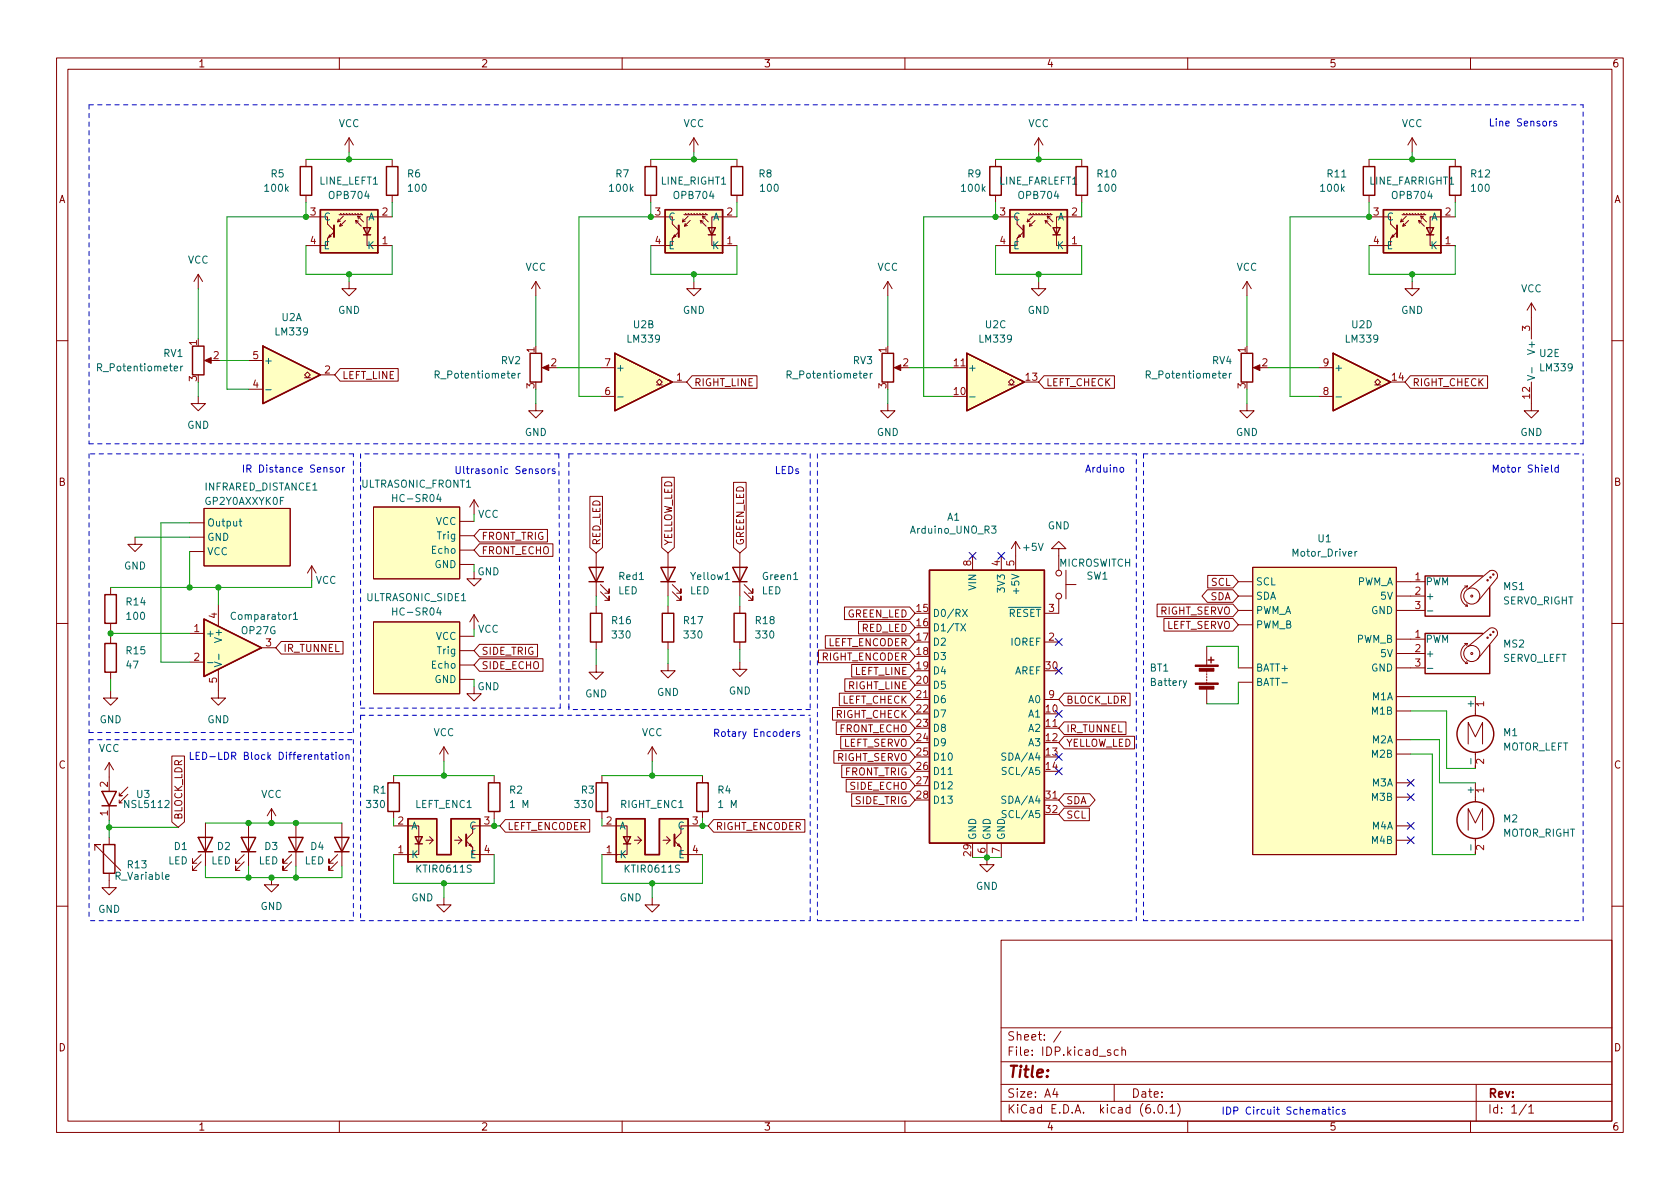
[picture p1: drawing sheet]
<svg xmlns="http://www.w3.org/2000/svg" width="297mm" height="210mm" viewBox="0 0 297 210" stroke-linecap="round" stroke-linejoin="round" font-family="sans-serif">
<g fill="none" stroke="#840000" stroke-width=".18">
<path d="M10 10.2h277v190.1h-277zM12 12.2h273v186.1h-273zM60 10.2v2M110 10.2v2M160 10.2v2M210 10.2v2M260 10.2v2M54.1 38.3h2.5M54.1 28.2v1.3M54.1 34.5v1.3M57.9 39.6l1.2 1.2M59.9 38h4.2"/>
<path d="M60.2 37.7l.3 .3M60.2 39.1l-.5 .1M60.6 39.9l-.5 .1M60.7 38.2l-1 1 .1-.5M60.7 37.7l.3 .3M61.1 39l-1 1 .1-.5M61.2 37.7l.3 .3M61.7 37.7l.3 .3M61.7 24.4l.8 1.2M61.7 24.4v2.5M61.7 24.4l-.7 1.2M62.2 37.7l.3 .3"/>
<path d="M62.7 37.7l.3 .3M62.9 39l.1 .5M63.2 37.7l.3 .3M63.2 38.2l.2 .5M63.4 39.1l-.5-.1 1 1M63.8 38.3l-.6-.1 1.1 1M63.8 37.7l.2 .3M69.3 38.3h-4.4v5.1h4.4M69.3 28.2v1.3M69.3 34.5v1.3M115.1 38.3h2.5M115.1 28.2v1.3"/>
<path d="M115.1 34.5v1.3M118.9 39.6l1.1 1.2M120.9 38h4.2M121.2 37.7l.2 .3M121.2 39.1l-.6 .1M121.5 39.9l-.5 .1M121.7 38.2l-1.1 1 .2-.5M121.7 37.7l.2 .3M122 39l-1 1 .2-.5M122.2 37.7l.2 .3M122.7 24.4l.7 1.2M122.7 24.4v2.5"/>
<path d="M122.7 24.4l-.8 1.2M122.7 37.7l.2 .3M123.2 37.7l.2 .3M123.7 37.7l.3 .3M123.8 39l.2 .5M124.2 37.7l.3 .3M124.2 38.2l.1 .5M124.3 39.1l-.5-.1 1 1M124.7 38.3l-.5-.1 1 1M124.7 37.7l.3 .3M130.3 38.3h-4.4v5.1h4.4M130.3 28.2v1.3"/>
<path d="M130.3 34.5v1.3M176 38.3h2.6M176 28.2v1.3M176 34.5v1.3M179.8 39.6l1.2 1.2M181.9 38h4.2M182.1 37.7l.3 .3M182.1 39.1l-.5 .1M182.5 39.9l-.5 .1M182.6 38.2l-1 1 .1-.5M182.6 37.7l.3 .3M183 39l-1 1 .1-.5"/>
<path d="M183.1 37.7l.3 .3M183.6 37.7l.3 .3M183.6 24.4l.8 1.2M183.6 24.4v2.5M183.6 24.4l-.7 1.2M184.1 37.7l.3 .3M184.7 37.7l.2 .3M184.8 39l.1 .5M185.2 37.7l.2 .3M185.2 38.2l.1 .5M185.3 39.1l-.5-.1 1 1M185.7 38.3l-.5-.1 1 1"/>
<path d="M185.7 37.7l.2 .3M191.3 38.3h-4.5v5.1h4.5M191.3 28.2v1.3M191.3 34.5v1.3M242.1 38.3h2.5M242.1 28.2v1.3M242.1 34.5v1.3M245.9 39.6l1.1 1.2M247.9 38h4.2M248.2 37.7l.2 .3M248.2 39.1l-.6 .1M248.5 39.9l-.5 .1"/>
<path d="M248.7 38.2l-1.1 1 .2-.5M248.7 37.7l.2 .3M249 39l-1 1 .2-.5M249.2 37.7l.2 .3M249.7 24.4l.7 1.2M249.7 24.4v2.5M249.7 24.4l-.8 1.2M249.7 37.7l.2 .3M250.2 37.7l.2 .3M250.7 37.7l.3 .3M250.8 39l.2 .5M251.2 37.7l.3 .3"/>
<path d="M251.2 38.2l.1 .5M251.3 39.1l-.5-.1 1 1M251.7 38.3l-.5-.1 1 1M251.7 37.7l.3 .3M257.3 38.3h-4.4v5.1h4.4M257.3 28.2v1.3M257.3 34.5v1.3M35.1 48.5l-.8 1.3M35.1 48.5v2.5M35.1 48.5l.7 1.3M58.3 41.5l.2 .3-.5 .2zM59.1 41l-1.2 1.2v1.2h-3.8"/>
<path d="M61.7 49.8v1.2h-1.2l1.2 1.3 1.3-1.3h-1.3M94.7 49.8l-.7 1.2M94.7 49.8v2.5M94.7 49.8l.8 1.2M119.3 41.5l.2 .3-.5 .2zM120 41l-1.1 1.2v1.2h-3.8M122.7 49.8v1.2h-1.3l1.3 1.3 1.3-1.3h-1.3M157 49.8l-.8 1.2M157 49.8v2.5M157 49.8l.7 1.2M180.2 41.5l.3 .3-.5 .2zM181 41l-1.2 1.2v1.2h-3.8"/>
<path d="M183.6 49.8v1.2h-1.2l1.2 1.3 1.3-1.3h-1.3M220.5 49.8l-.8 1.2M220.5 49.8v2.5M220.5 49.8l.7 1.2M246.3 41.5l.2 .3-.5 .2zM247 41l-1.1 1.2v1.2h-3.8M249.7 49.8v1.2h-1.3l1.3 1.3 1.3-1.3h-1.3M270.8 53.6v6.3M270.8 53.6l-.8 1.3M270.8 53.6l.7 1.3M10 60.2h2M35.1 70.1v1.3h1.2l-1.2 1.2-1.3-1.2h1.3"/>
<path d="M36.6 63.7h1M43.9 63.7h2.6M43.9 68.8h2.6M53.8 66.8h.6l-.6-.5 .6-.5 .5 .5-.5 .5h.5M56.6 66.3h2.6M60.1 65.2h10.3v2.2h-10.3l-.9-1.1zM94.7 71.4v1.2h1.3l-1.3 1.3-1.2-1.3h1.2M96.3 65h1M106.2 65h2.5M106.2 70.1h2.5M116.1 68.1h.5l-.5-.5 .5-.5 .5 .5-.5 .5h.5M118.9 67.6h2.5"/>
<path d="M122.4 66.4h11.4v2.3h-11.4l-1-1.1zM157 71.4v1.2h1.2l-1.2 1.3-1.3-1.3h1.3M158.5 65h1M168.4 65h2.5M178.3 68.1h.5l-.5-.5 .5-.5 .5 .5-.5 .5h.5M184.6 66.4h12.4v2.3h-12.4l-1-1.1zM220.5 71.4v1.2h1.2l-1.2 1.3-1.3-1.3h1.3M222 65h1M233.2 65h2.5M233.2 70.1h2.5M243.1 68.1h.5l-.5-.5 .5-.5 .5 .5-.5 .5h.5M249.4 66.4h13.6v2.3h-13.6l-1-1.1z"/>
<path d="M270.8 67.6v5h1.2l-1.2 1.3-1.3-1.3h1.3M285 60.2h2M23.9 95v1.3h1.2l-1.2 1.2-1.3-1.2h1.3M33.5 95h2.6M33.5 92.5h2.6M33.5 97.5h2.6M36.1 89.9h15.2v10.2h-15.2zM66 89.7h15.3v12.7h-15.3zM81.3 97.3h2.5M81.3 99.8h2.5M81.3 94.7h2.5M81.3 92.2h2.5"/>
<path d="M83.8 88.4v2.5M83.8 88.4l-.7 1.3M83.8 88.4l.8 1.3M84.8 93.6h12v2.2h-12l-1-1.1zM84.8 96.2h13v2.2h-13l-1-1.1zM104.3 87.8h2.2v9l-1.1 1-1.1-1zM105.4 97.8v7.6M117 84.4h2.2v12.4l-1.1 1-1.1-1zM118.1 97.8v7.6M129.7 85.3h2.2v11.5l-1.1 1-1.1-1zM130.8 97.8v7.6M172 98.3v2.5"/>
<path d="M177 98.3v2.5M179.6 95.8l-.8 1.2M179.6 95.8v5M179.6 95.8l.7 1.2M187.2 97h1.3l-1.3-1.2-1.3 1.2h1.3v1.3M10 110.2h2M19.6 103.9v1.3M19.6 110.2v1.3M19.6 112.5v1.3M19.6 118.9v1.2M33.5 112h2.6M33.5 117.1h2.6"/>
<path d="M38.6 118.4v5h1.3l-1.3 1.3-1.3-1.3h1.3M38.6 106.9v3.8M46.2 114.5h2.6M49.7 113.4h11v2.3h-11l-.9-1.2zM55.1 100.1l-.7 1.2M55.1 100.1v2.5M55.1 100.1l.8 1.2M66 110h15.3v12.7h-15.3zM81.3 117.6h2.5M81.3 115.1h2.5M81.3 112.5h2.5M83.8 101.1v1.3h1.3l-1.3 1.2-1.3-1.2h1.3"/>
<path d="M83.8 108.7l-.7 1.3M83.8 108.7v2.5M83.8 108.7l.8 1.3M84.8 113.9h10.2v2.3h-10.2l-1-1.1zM84.8 116.5h11.2v2.2h-11.2l-1-1.1zM105.4 117.6v1.3h1.3l-1.3 1.2-1.3-1.2h1.3M105.4 107.2v1.3M105.4 113.5v1.3M106.2 104.6l1.5 1.6v-.8v.8h-.8M106.2 103.4l1.5 1.5v-.8v.8h-.8M118.1 117.3v1.3h1.3l-1.3 1.3-1.3-1.3h1.3M118.1 107.2v1.3"/>
<path d="M118.1 113.5v1.3M118.9 104.6l1.5 1.6v-.8v.8h-.8M118.9 103.4l1.5 1.5v-.8v.8h-.8M130.8 117.1v1.3h1.3l-1.3 1.2-1.3-1.2h1.3M130.8 107.2v1.3M130.8 113.5v1.3M131.6 104.6l1.5 1.6v-.8v.8h-.8M131.6 103.4l1.5 1.5v-.8v.8h-.8M144.7 115h16.1l1 1.1-1 1.1h-16.1zM145.9 112.4h14.9l1 1.1-1 1.1h-14.9zM149.3 107.3h11.5l1 1.2-1 1.1h-11.5zM150.6 117.5h10.2l1 1.1-1 1.1h-10.2z"/>
<path d="M151.8 109.9h9l1 1.1-1 1.1h-9zM184.7 113.5h2.5M187.2 105.9v2.6h-2.5M188.5 103.4h1.7M188.5 100.8v5.1M204.6 106.8h13.4l.9 1.1-.9 1.2h-13.4zM205.8 109.4h12.2l.9 1.1-.9 1.1h-12.2zM213.4 114.3v3.3M213.4 118.6v.3M213.4 119.1v.3M213.4 119.6v.3M213.5 104.3h4.5l.9 1.1-.9 1.1h-4.5l-1-1.1z"/>
<path d="M213.5 101.8h4.5l.9 1.1-.9 1.1h-4.5zM218.9 102.9h2.6M218.9 105.4h2.6M218.9 107.9h2.6M218.9 118.1h2.6M218.9 110.5h2.6M221.5 100.3h25.4v50.8h-25.4zM246.9 102.9h5.1M246.9 105.4h5.1M246.9 107.9h5.1M246.9 113h5.1M246.9 115.6h5.1"/>
<path d="M246.9 118.1h5.1M259 103.6h.5M259 113.8h.5M259.1 107.2h.4M259.1 117.3h.4M259.3 106.8l.2 .4M259.3 117l.2 .3M259.5 103.6a1.93 1.93 0 0 0-1.2 1.8 1.93 1.93 0 0 0 1.2 1.8M259.5 113.8a1.93 1.93 0 0 0-1.2 1.8 1.93 1.93 0 0 0 1.2 1.7M259.5 103.6l-.2 .4M259.5 113.8l-.2 .4M259.6 104.1l3.8-3.1a.94 .94 0 0 1 1.1 .1 .94 .94 0 0 1 .2 1.1l-3.5 4.2"/>
<path d="M259.6 114.3l3.8-3.2a.94 .94 0 0 1 1.1 .2 .94 .94 0 0 1 .2 1.1l-3.5 4.2M285 110.2h2M19.3 134.9l.8 1.2M19.3 134.9v5M19.3 134.9l-.8 1.2M19.6 122.2v1.2h1.2l-1.2 1.3-1.3-1.3h1.3M22.6 139.2l-1.5 1.5h.5h-.5v-.5M30.4 133.7h2.2v11.6l-1.1 1-1.1-1zM69.6 137.2v1.2M78.5 132.1l-.8 1.2M78.5 132.1v2.5M78.5 132.1l.7 1.2"/>
<path d="M81.3 120.1h2.5M83.8 121.4v1.3h1.3l-1.3 1.2-1.3-1.2h1.3M87.4 137.2v1.2M106.4 137.2v1.2M115.3 132.1l-.7 1.2M115.3 132.1v2.5M115.3 132.1l.8 1.2M124.2 137.2v1.2M147.2 125.1h13.6l1 1.1-1 1.1h-13.6zM147.4 132.7h13.4l1 1.2-1 1.1h-13.4zM147.9 127.7h12.9l1 1.1-1 1.1h-12.9zM148.4 122.6h12.4l1 1.1-1 1.1h-12.4z"/>
<path d="M148.6 130.2h12.2l1 1.1-1 1.1h-12.2zM148.8 135.3h12l1 1.1-1 1.1h-12zM149.4 120h11.4l1 1.2-1 1.1h-11.4zM149.6 137.8h11.2l1 1.1-1 1.1h-11.2zM161.8 123.7h2.5M184.7 128.8h2.5M184.7 123.7h2.5M188.2 127.7h10.9v2.2h-10.9l-1-1.1zM188.2 122.6h11.6v2.2h-11.6l-1-1.1zM188.2 130.2h12.4v2.2h-12.4l-1-1.1zM213.4 120.1v.3M213.4 120.6v.3"/>
<path d="M213.4 121.9v2.6M218.9 120.6h2.6M246.9 123.2h2.5M246.9 125.7h2.5M246.9 130.8h2.5M246.9 133.3h2.5M246.9 138.4h2.5M259.6 131.6v-3.8l1.3 2.5 1.2-2.5v3.8M260.9 123.2v3.3M260.9 133v2.9M260.9 138.4v3.4M16.8 150.4v-1.1h1h-1l4.5 4.6"/>
<path d="M19.3 154.4v2.6h-1.3l1.3 1.2 1.3-1.2h-1.3M19.3 142.5v2.5M19.3 148.1v1.2M21.1 141.5v.5M22.6 140.5l-1.5 1.5h.5M35.6 152.4l-1.6 1.5v-.7v.7h.8M35.6 151.1l-1.6 1.5v-.7v.7h.8M36.3 145.5v7.7M43.2 152.4l-1.5 1.5v-.7v.7h.7M43.2 151.1l-1.5 1.5v-.7v.7h.7M43.9 145.5v7.7M48 155.2v1.3h-1.3l1.3 1.2 1.3-1.2h-1.3"/>
<path d="M48 143l.8 1.3M48 143v2.5M48 143l-.8 1.3M51.6 152.4l-1.6 1.5v-.7v.7h.8M51.6 151.1l-1.6 1.5v-.7v.7h.8M52.3 145.5v7.7M59.7 152.4l-1.5 1.5v-.7v.7h.7M59.7 151.1l-1.5 1.5v-.7v.7h.7M60.5 145.5v7.7M69.6 146h4.4v5.1h-4.4M69.6 143.5v1.3M75.9 147.9l.7 .7h-1.3"/>
<path d="M76.6 148.6l-.7 .6M78.5 158.7v1.3h1.3l-1.3 1.3-1.3-1.3h1.3M81 147.9l.7 .7h-1.3M81.7 148.6l-.7 .6M82.4 148.7l1.2 1.2v1.2h3.8M83.2 149.2l.2 .5-.5-.2zM83.6 147.3l-1.2 1.2M84.8 146h2.6M87.4 143.5v1.3M89.3 144.9h15v2.3h-15l-.9-1.2zM106.4 146h4.5v5.1h-4.5M106.4 143.5v1.3"/>
<path d="M112.8 147.9l.6 .7h-1.3M113.4 148.6l-.6 .6M115.3 158.7v1.3h1.3l-1.3 1.3-1.3-1.3h1.3M117.9 147.9l.6 .7h-1.3M118.5 148.6l-.6 .6M119.3 148.7l1.1 1.2v1.2h3.8M119.8 149.5l.2-.3 .3 .5zM120.4 147.3l-1.1 1.2M121.7 146h2.5M124.2 143.5v1.3M126.2 144.9h16.1v2.3h-16.1l-1-1.2zM150.6 140.4h10.2l1 1.1-1 1.1h-10.2z"/>
<path d="M174.5 149.1v3.8h1.3l-1.3 1.3-1.3-1.3h1.3M177 149.1v2.5M184.7 141.5h2.5M188.2 140.4h4.5l.9 1.1-.9 1.1h-4.5l-1-1.1zM188.2 142.9h4.4v2.2h-4.4l-1-1.1zM246.9 146h2.5M246.9 141h2.5M246.9 148.6h2.5M259.6 146.8v-3.8l1.3 2.5 1.2-2.5v3.8M260.9 148.3v2.8M10 160.2h2M177 166.3h108v32h-108z"/>
<path d="M285 160.2h2M60 198.3v2M110 198.3v2M160 198.3v2M177 194.8h108M177 191.8h108M177 187.8h108M177 181.8h108M186.5 192.5l-.4 1h1M186.9 193v1M187.6 182.4l-1.3 1.9M197 191.8v3"/>
<path d="M197.7 185.7l-.4-.1-.3 .3v.4l.1 .3h.6M198.4 185.8l.2-.2 .3 .1 .1 .9M198.4 185.1v1.5M204.1 196.7v.1M204.9 195.4l.2-.1a.81 .81 0 0 1 .6 .7 .81 .81 0 0 1-.3 .8h-.2a.81 .81 0 0 1-.6-.6 .81 .81 0 0 1 .3-.8zM206.2 196.7v.1M206.9 195.8l.4-.5v1.5M206.9 196.8h.8M208.2 195.1a1.72 1.72 0 0 1 0 2.3M210 198.3v2M260 198.3v2M261 191.8v6.5"/>
<path d="M269.9 195.3l-1.3 1.9M270.3 195.8l.4-.5v1.5M270.3 196.8h.9"/>
<circle cx="187.2" cy="101.3" r=".51"/>
<circle cx="187.2" cy="105.4" r=".51"/>
<circle cx="260.2" cy="105.4" r="1.42"/>
<circle cx="260.2" cy="115.6" r="1.42"/>
<circle cx="260.2" cy="115.6" r=".18"/>
<circle cx="260.2" cy="105.4" r=".18"/>
<circle cx="263" cy="112.8" r=".13"/>
<circle cx="263" cy="102.6" r=".13"/>
<circle cx="263.5" cy="112.3" r=".13"/>
<circle cx="263.5" cy="102.1" r=".13"/>
<circle cx="264" cy="101.6" r=".13"/>
<circle cx="264" cy="111.8" r=".13"/>
</g>
<g fill="none" stroke="#840000" stroke-width=".25">
<path d="M53.1 29.5h2v5h-2zM56.6 37.1h10.2v7.6h-10.2zM68.3 29.5h2.1v5h-2.1zM114 29.5h2.1v5h-2.1zM117.6 37.1h10.2v7.6h-10.2zM129.3 29.5h2v5h-2zM175 29.5h2v5h-2zM178.6 37.1h10.1v7.6h-10.1zM190.2 29.5h2.1v5h-2.1zM241 29.5h2.1v5h-2.1zM244.6 37.1h10.2v7.6h-10.2zM256.3 29.5h2v5h-2z"/>
<path d="M64.3 40.3h1.2l-.6 1.2zM64.3 41.5h1.2M125.2 40.3h1.3l-.6 1.2zM125.2 41.5h1.3M186.2 40.3h1.3l-.7 1.2zM186.2 41.5h1.3M252.2 40.3h1.3l-.6 1.2zM252.2 41.5h1.3M34 61.2h2.1v5.1h-2.1zM46.5 61.2l10.1 5.1-10.1 5.1zM93.7 62.5h2.1v5.1h-2.1zM108.7 62.5l10.2 5.1-10.2 5z"/>
<path d="M156 62.5h2v5.1h-2zM170.9 62.5l10.2 5.1-10.2 5zM219.5 62.5h2v5.1h-2zM235.7 62.5l10.2 5.1-10.2 5zM18.5 113.8h2.1v5.1h-2.1zM18.5 105.2h2.1v5h-2.1zM36.1 109.5l10.1 5-10.1 5.1zM104.1 100.3h2.6l-1.3 2.6zM104.1 102.9h2.6M104.4 108.5h2v5h-2zM116.8 100.3h2.6l-1.3 2.6zM116.8 102.9h2.6"/>
<path d="M117.1 108.5h2v5h-2zM129.5 100.3h2.6l-1.3 2.6zM129.5 102.9h2.6M129.8 108.5h2v5h-2zM164.3 100.8h20.4v48.3h-20.4zM213.6 116.7h1M214.1 116.2v1M262.1 101.8h-10.1v7.2h11.4v-5.1M262.1 112h-10.1v7.1h11.4v-5.1M18 139.9h2.6l-1.3 2.6zM68.6 138.4h2v5.1h-2zM86.4 138.4h2v5.1h-2z"/>
<path d="M105.4 138.4h2v5.1h-2zM123.2 138.4h2v5.1h-2zM18 142.5h2.6M18.3 149.3h2v5.1h-2zM35.1 148.1h2.5l-1.3 2.5zM35.1 150.6h2.5M42.7 148.1h2.5l-1.3 2.5zM42.7 150.6h2.5M51.1 148.1h2.5l-1.3 2.5zM51.1 150.6h2.5M59.2 148.1h2.5l-1.2 2.5zM59.2 150.6h2.5"/>
<path d="M72.1 144.8h5.1v6.3h2.6v-6.3h5v7.6h-12.7zM73.4 147.9h1.3l-.7 1.3zM73.4 149.2h1.3M109 144.8h5v6.3h2.6v-6.3h5.1v7.6h-12.7zM110.2 147.9h1.3l-.6 1.3zM110.2 149.2h1.3"/>
<circle cx="260.9" cy="129.8" r="3.3"/>
<circle cx="260.9" cy="145" r="3.3"/>
</g>
<g fill="#840000" stroke="#840000" stroke-width=".18">
<path d="M95.9 65l1.1-.5v1z"/>
<path d="M36.2 63.7l1.1-.5v1.1z"/>
<path d="M211.3 120.8h4.1v.2h-4.1z"/>
<path d="M211.3 117.6h4.1v.3h-4.1z"/>
<path d="M212 121.4h2.6v.5h-2.6z"/>
<path d="M212 118.2h2.6v.5h-2.6z"/>
<path d="M158.1 65l1.2-.5v1z"/>
<path d="M221.6 65l1.2-.5v1z"/>
</g>
<g fill="none" stroke="#006464" stroke-width=".18">
<path d="M31.9 64.7v.9M32.3 64.7l-.4 .3M47 68.9h1M91.6 66v.9M92 66l-.4 .3M109.2 70.2h1M153.9 66v.9M154.2 66l-.3 .3M171.4 70.2h1M217.4 66v.9M217.7 66l-.3 .3M236.2 70.2h1"/>
<path d="M270.1 66.4l1.2 .4-1.2 .4M270.9 65v1M42.3 92.2h.5M42.5 91.8v1l.3 .2M77.5 87.4l-.3 .9h.8M175.3 93h.8l-.4 .5 .3 .1v.6l-.1 .1-.6-.1M239.6 97.5v.9M239.9 97.5l-.3 .3M36.7 117.2h1M37.9 117.1l1.3 .4-1.3 .4M38.7 115.7v.9M51.9 108.6l.3-.3v1.2"/>
<path d="M51.9 109.5h.7M77.5 107.4l-.3 .9h.8M128.2 102.5h.8M169.9 110.3l.8 1.3M170.2 107.8l.8 1.2M170.7 110.3l-.8 1.3M171 107.8l-.8 1.2M252.4 108h.9M252.4 118.2h.9M167.6 137h.8M177.8 133.2h-.4l-.2 .1v.3l.5 .3 .1 .3-.2 .2h-.5M177.9 135.8l-.5-.1-.2 .1v.4l.6 .2 .1 .3-.2 .3-.5-.1"/>
<path d="M209.8 120.4l-.4 1.1-.2 .1M177.8 140.8h-.4l-.2 .1v.4l.5 .2 .1 .3-.2 .2h-.5M177.9 143.4l-.5-.1-.2 .1v.4l.6 .2 .1 .3-.2 .3-.5-.1"/>
</g>
<g fill="#ffffc2" stroke="#ffffc2" stroke-width=".18">
<path d="M108.7 62.5l10.2 5.1-10.2 5z"/>
<path d="M36.1 89.9h15.2v10.2h-15.2z"/>
<path d="M36.1 109.5l10.1 5-10.1 5.1z"/>
<path d="M109 144.8h5v6.3h2.6v-6.3h5.1v7.6h-12.7z"/>
<path d="M56.6 37.1h10.2v7.6h-10.2z"/>
<path d="M117.6 37.1h10.2v7.6h-10.2z"/>
<path d="M178.6 37.1h10.1v7.6h-10.1z"/>
<path d="M244.6 37.1h10.2v7.6h-10.2z"/>
<path d="M235.7 62.5l10.2 5.1-10.2 5z"/>
<path d="M164.3 100.8h20.4v48.3h-20.4z"/>
<path d="M72.1 144.8h5.1v6.3h2.6v-6.3h5v7.6h-12.7z"/>
<path d="M221.5 100.3h25.4v50.8h-25.4z"/>
<path d="M66 89.7h15.3v12.7h-15.3z"/>
<path d="M66 110h15.3v12.7h-15.3z"/>
<path d="M170.9 62.5l10.2 5.1-10.2 5z"/>
<path d="M46.5 61.2l10.1 5.1-10.1 5.1z"/>
</g>
<path d="M59.1 39.9v2M120 39.9v2M181 39.9v2M247 39.9v2M82.4 147.6v2M119.3 147.6v2" fill="none" stroke="#840000" stroke-width=".36"/>
<g fill="none" stroke="#0000c2" stroke-width=".18">
<path d="M274.3 21.4l-.3 .3M275.2 21.5l-.3-.1-.2 .2 .1 .2 .4 .1v.3h-.5M58.8 82.7l-.3-.1-.1 .2v.2l.4 .1v.3h-.4M59.5 82.7l.3-.1 .2 .3v.4l-.2 .2-.3-.1-.1-.1zM60.6 82.6v.9M61 82.6l-.4 .3M95.8 83l.3-.1 .3 .2v.4l-.3 .2h-.3l-.1-.2zM96.9 82.9v.8M97.3 82.9l-.4 .2M98.1 83l-.3-.1-.2 .2 .1 .2 .4 .1v.3h-.5M198.1 82.7l.3-.1 .3 .3v.4l-.3 .2-.3-.1-.1-.1zM274.3 82.2v1.1l.2 .2"/>
<path d="M275.5 82.7l-.3-.1-.3 .3 .1 .5h.5M275.5 82.2v1.3M57.5 133.5h.5l.1 .8M58.1 133.7l-.4 .1-.2 .2 .2 .3 .4-.1M58.5 133.4h.5M58.7 133v1.1l.3 .2M59.4 133v.1M59.4 133.4v.9M60.1 133.5l.3-.1 .2 .3v.4l-.2 .2-.3-.1-.1-.1zM61.2 133.6l.2-.2 .3 .1v.8M61.2 133.4v.9M140.2 129.4v.8"/>
<path d="M140.5 129.4l-.3 .2M141.4 129.4h-.3l-.2 .2v.1l.5 .2v.3h-.5M234.8 196.2h.5M235 195.8v1l.3 .2M235.7 195.8v.1M235.7 196.2v.8M236.8 196.2h-.3l-.3 .2 .2 .6h.4M237.8 196.2h-.3l-.2 .2 .1 .1 .4 .2v.3h-.5"/>
</g>
<g fill="none" stroke="#0000c2" stroke-width=".18" stroke-dasharray=".8 .8">
<path d="M15.7 18.5h264.2M15.7 18.5v60M15.7 78.5h264.2M279.9 78.5v-60M15.7 80.3v49.2M62.5 80.3h-46.8M63.8 80.3v2.5M63.8 82.8v42.4M98.8 80.3h-35M100.6 80.3h42.7M143.3 80.3v45.2M144.5 80.3v82.5"/>
<path d="M200.9 80.3h-56.4M202.2 80.3v82.5M202.2 80.3h77.7M15.7 130.8v32M15.7 130.8h46.8M15.7 129.5h46.8M62.5 129.5v-49.2M62.5 130.8v32M63.8 125.2h35.3M63.8 126.5v36.3M63.8 126.5h79.5M99.1 125.2l-.3-44.9"/>
<path d="M100.6 125.5v-.5M100.6 125.2v-44.9M143.3 125.5h-42.7M62.5 162.8h-46.8M63.8 162.8h79.5M143.3 162.8v-36.3M144.5 162.8h56.4M200.9 162.8v-82.5M202.2 162.8h77.7M279.9 162.8v-82.5"/>
</g>
<g fill="none" stroke="#009600" stroke-width=".18">
<path d="M54.1 35.8v2.5h-14v30.5h3.8M54.1 28.2h15.2M61.7 26.9v1.3M69.3 35.8v2.5M115.1 35.8v2.5h-12.7v31.8h3.8M115.1 28.2h15.2M122.7 26.9v1.3M130.3 35.8v2.5M176 35.8v2.5h-12.7v31.8h5.1M176 28.2h15.3M183.6 26.9v1.3M191.3 35.8v2.5"/>
<path d="M242.1 35.8v2.5h-14v31.8h5.1M242.1 28.2h15.2M249.7 26.9v1.3M257.3 35.8v2.5M35.1 51v8.9M54.1 43.4v5.1h15.2v-5.1M61.7 48.5v1.3M94.7 52.3v8.9M115.1 43.4v5.1h15.2v-5.1M122.7 48.5v1.3M157 52.3v8.9M176 43.4v5.1h15.3v-5.1"/>
<path d="M183.6 48.5v1.3M220.5 52.3v8.9M242.1 43.4v5.1h15.2v-5.1M249.7 48.5v1.3M35.1 67.6v2.5M38.9 63.7h5M94.7 68.8v2.6M98.6 65h7.6M157 68.8v2.6M160.8 65h7.6M220.5 68.8v2.6M224.3 65h8.9"/>
<path d="M23.9 95h9.6M33.5 97.5v6.4M33.5 92.5h-5.1v24.6h5.1M83.8 90.9v1.3M83.8 99.8v1.3M19.6 112h13.9M19.6 111.5v1M38.6 103.9v3M55.1 102.6v1.3h-35.5M83.8 111.2v1.3M105.4 105.4v1.8M105.4 114.8v2.8"/>
<path d="M118.1 105.4v1.8M118.1 114.8v2.5M130.8 105.4v1.8M130.8 114.8v2.3M213.4 114.3h5.5v3.8M19.6 120.1v2.1M69.6 137.2h17.8M78.5 134.6v2.6M83.8 120.1v1.3M106.4 137.2h17.8M115.3 134.6v2.6M218.9 120.6v3.9h-5.5"/>
<path d="M249.4 130.8h5.1v7.6h6.4M249.4 125.7h6.4v10.2h5.1M249.4 133.3h3.8v17.8h7.7M249.4 123.2h11.5M19.3 145v3.1M19.3 146.3h12.2M36.3 153.2v2h24.2v-2M36.3 145.5h24.2M43.9 153.2v2M52.3 153.2v2M69.6 151.1v5.1h17.8v-5.1M69.6 144.8v1.2"/>
<path d="M78.5 156.2v2.5M87.4 144.8v1.2h1M106.4 151.1v5.1h17.8v-5.1M106.4 144.8v1.2M115.3 156.2v2.5M124.2 144.8v1.2h1M172 151.6h5"/>
</g>
<g fill="none" stroke="#000084" stroke-width=".18">
<path d="M171.3 97.7l1.3 1.2M172.6 97.7l-1.3 1.2M176.4 97.7l1.2 1.2M177.6 97.7l-1.2 1.2M186.6 112.9l1.2 1.2M186.6 118l1.2 1.2M187.8 118l-1.2 1.2M187.8 112.9l-1.2 1.2M186.6 133.2l1.2 1.3M186.6 135.8l1.2 1.2M186.6 125.6l1.2 1.2M187.8 133.2l-1.2 1.3"/>
<path d="M187.8 135.8l-1.2 1.2M187.8 125.6l-1.2 1.2M248.8 137.8l1.2 1.2M250 137.8l-1.2 1.2M248.8 145.4l1.2 1.3M248.8 140.4l1.2 1.2M248.8 148l1.2 1.2M250 145.4l-1.2 1.3M250 140.4l-1.2 1.2M250 148l-1.2 1.2"/>
</g>
<g fill="#009600" stroke="#009600" stroke-width=".18">
<circle cx="122.7" cy="48.5" r=".46"/>
<circle cx="183.6" cy="48.5" r=".46"/>
<circle cx="176" cy="38.3" r=".46"/>
<circle cx="122.7" cy="28.2" r=".46"/>
<circle cx="249.7" cy="48.5" r=".46"/>
<circle cx="174.5" cy="151.6" r=".46"/>
<circle cx="124.2" cy="146" r=".46"/>
<circle cx="183.6" cy="28.2" r=".46"/>
<circle cx="249.7" cy="28.2" r=".46"/>
<circle cx="242.1" cy="38.3" r=".46"/>
<circle cx="115.3" cy="137.2" r=".46"/>
<circle cx="52.3" cy="155.2" r=".46"/>
<circle cx="78.5" cy="156.2" r=".46"/>
<circle cx="87.4" cy="146" r=".46"/>
<circle cx="78.5" cy="137.2" r=".46"/>
<circle cx="61.7" cy="28.2" r=".46"/>
<circle cx="61.7" cy="48.5" r=".46"/>
<circle cx="54.1" cy="38.3" r=".46"/>
<circle cx="115.1" cy="38.3" r=".46"/>
<circle cx="38.6" cy="103.9" r=".46"/>
<circle cx="33.5" cy="103.9" r=".46"/>
<circle cx="115.3" cy="156.2" r=".46"/>
<circle cx="48" cy="155.2" r=".46"/>
<circle cx="48" cy="145.5" r=".46"/>
<circle cx="19.6" cy="112" r=".46"/>
<circle cx="19.3" cy="146.3" r=".46"/>
<circle cx="52.3" cy="145.5" r=".46"/>
<circle cx="43.9" cy="145.5" r=".46"/>
<circle cx="43.9" cy="155.2" r=".46"/>
</g>
<text font-size="2.8" fill="#840000" x="178" y="190.6">Title:</text>
<g font-size="2.1" fill="#840000">
<text x="178" y="184">Sheet: /</text>
<text x="178" y="186.7">File: IDP.kicad_sch</text>
<text x="178" y="196.9">KiCad E.D.A. kicad (6.0.1)</text>
<text x="178" y="194.1">Size: A4</text>
<text x="200" y="194.1">Date:</text>
<text x="263" y="194.1">Rev:</text>
<text x="263" y="196.9">Id: 1/1</text>
</g>
<g font-size="1.8" fill="#840000">
<text x="35" y="11.9">1</text>
<text x="85" y="11.9">2</text>
<text x="135" y="11.9">3</text>
<text x="185" y="11.9">4</text>
<text x="235" y="11.9">5</text>
<text x="285" y="11.9">6</text>
<text x="10.3" y="35.9">A</text>
<text x="285.3" y="35.9">A</text>
<text x="60.5" y="67">LEFT_LINE</text>
<text x="122.7" y="68.3">RIGHT_LINE</text>
<text x="184.9" y="68.3">LEFT_CHECK</text>
<text x="249.7" y="68.3">RIGHT_CHECK</text>
<text x="10.3" y="85.9">B</text>
<text x="285.3" y="85.9">B</text>
<text x="85.1" y="95.5">FRONT_TRIG</text>
<text x="85.1" y="98">FRONT_ECHO</text>
<text x="106.1" y="96.5" transform="rotate(-90 106.1 96.5)">RED_LED</text>
<text x="118.8" y="96.5" transform="rotate(-90 118.8 96.5)">YELLOW_LED</text>
<text x="131.5" y="96.5" transform="rotate(-90 131.5 96.5)">GREEN_LED</text>
<text x="213.9" y="106.1">SDA</text>
<text x="214.1" y="103.6">SCL</text>
<text x="149.7" y="109.2">GREEN_LED</text>
<text x="152.3" y="111.7">RED_LED</text>
<text x="205" y="108.7">RIGHT_SERVO</text>
<text x="206.1" y="111.2">LEFT_SERVO</text>
<text x="50" y="115.3">IR_TUNNEL</text>
<text x="85.1" y="115.8">SIDE_TRIG</text>
<text x="85.1" y="118.3">SIDE_ECHO</text>
<text x="145.2" y="116.8">RIGHT_ENCODER</text>
<text x="146.3" y="114.3">LEFT_ENCODER</text>
<text x="151.1" y="119.3">LEFT_LINE</text>
<text x="148.8" y="124.4">LEFT_CHECK</text>
<text x="150" y="121.9">RIGHT_LINE</text>
<text x="188.5" y="124.4">BLOCK_LDR</text>
<text x="147.8" y="127">RIGHT_CHECK</text>
<text x="148.3" y="129.5">FRONT_ECHO</text>
<text x="188.5" y="129.5">IR_TUNNEL</text>
<text x="10.3" y="135.9">C</text>
<text x="147.8" y="134.6">RIGHT_SERVO</text>
<text x="148.9" y="132">LEFT_SERVO</text>
<text x="149.2" y="137.1">FRONT_TRIG</text>
<text x="188.5" y="132">YELLOW_LED</text>
<text x="285.3" y="135.9">C</text>
<text x="150.3" y="139.7">SIDE_ECHO</text>
<text x="151.2" y="142.2">SIDE_TRIG</text>
<text x="188.5" y="142.2">SDA</text>
<text x="32.2" y="145" transform="rotate(-90 32.2 145)">BLOCK_LDR</text>
<text x="89.7" y="146.8">LEFT_ENCODER</text>
<text x="126.5" y="146.8">RIGHT_ENCODER</text>
<text x="188.5" y="144.7">SCL</text>
<text x="10.3" y="185.9">D</text>
<text x="285.3" y="185.9">D</text>
<text x="35" y="199.9">1</text>
<text x="85" y="199.9">2</text>
<text x="135" y="199.9">3</text>
<text x="185" y="199.9">4</text>
<text x="235" y="199.9">5</text>
<text x="285" y="199.9">6</text>
</g>
<g font-size="1.8" fill="#006464">
<text x="59.9" y="22.5">VCC</text>
<text x="120.8" y="22.5">VCC</text>
<text x="181.8" y="22.5">VCC</text>
<text x="247.8" y="22.5">VCC</text>
<text x="46.9" y="33.9">100k</text>
<text x="47.9" y="31.4">R5</text>
<text x="56.5" y="32.6">LINE_LEFT1</text>
<text x="58.3" y="35.2">OPB704</text>
<text x="72.1" y="31.4">R6</text>
<text x="72.3" y="33.9">100</text>
<text x="107.9" y="33.9">100k</text>
<text x="108.9" y="31.4">R7</text>
<text x="116.9" y="32.6">LINE_RIGHT1</text>
<text x="119.3" y="35.2">OPB704</text>
<text x="134.2" y="31.4">R8</text>
<text x="134.6" y="33.9">100</text>
<text x="170.1" y="33.9">100k</text>
<text x="171.1" y="31.4">R9</text>
<text x="176.6" y="32.6">LINE_FARLEFT1</text>
<text x="180.3" y="35.2">OPB704</text>
<text x="194.1" y="31.4">R10</text>
<text x="194.2" y="33.9">100</text>
<text x="233.6" y="33.9">100k</text>
<text x="234.7" y="31.4">R11</text>
<text x="242.1" y="32.6">LINE_FARRIGHT1</text>
<text x="246.3" y="35.2">OPB704</text>
<text x="260.1" y="31.4">R12</text>
<text x="260.3" y="33.9">100</text>
<text x="57.1" y="39">C</text>
<text x="65" y="39">A</text>
<text x="118.1" y="39">C</text>
<text x="126" y="39">A</text>
<text x="179.1" y="39">C</text>
<text x="186.9" y="39">A</text>
<text x="245.1" y="39">C</text>
<text x="253" y="39">A</text>
<text x="33.2" y="46.6">VCC</text>
<text x="57.1" y="44.1">E</text>
<text x="65" y="44.1">K</text>
<text x="92.9" y="47.9">VCC</text>
<text x="118.1" y="44.1">E</text>
<text x="126" y="44.1">K</text>
<text x="155.1" y="47.9">VCC</text>
<text x="179.1" y="44.1">E</text>
<text x="186.9" y="44.1">K</text>
<text x="218.6" y="47.9">VCC</text>
<text x="245.1" y="44.1">E</text>
<text x="253" y="44.1">K</text>
<text x="268.9" y="51.7">VCC</text>
<text x="48.8" y="59.3">LM339</text>
<text x="49.8" y="56.8">U2A</text>
<text x="59.8" y="55.5">GND</text>
<text x="112" y="58">U2B</text>
<text x="120.7" y="55.5">GND</text>
<text x="174.3" y="58">U2C</text>
<text x="181.7" y="55.5">GND</text>
<text x="239" y="58">U2D</text>
<text x="247.7" y="55.5">GND</text>
<text x="17.6" y="65.7">R_Potentiometer</text>
<text x="28.9" y="63.1">RV1</text>
<text x="46.6" y="64.4">+</text>
<text x="88.6" y="64.4">RV2</text>
<text x="108.8" y="65.7">+</text>
<text x="111" y="60.6">LM339</text>
<text x="150.8" y="64.4">RV3</text>
<text x="171.1" y="65.7">+</text>
<text x="173.3" y="60.6">LM339</text>
<text x="214.3" y="64.4">RV4</text>
<text x="235.8" y="65.7">+</text>
<text x="238" y="60.6">LM339</text>
<text x="271.4" y="62.3" transform="rotate(-90 271.4 62.3)">V+</text>
<text x="272.2" y="63.1">U2E</text>
<text x="272.4" y="65.7">LM339</text>
<text x="77.3" y="66.9">R_Potentiometer</text>
<text x="139.5" y="66.9">R_Potentiometer</text>
<text x="203" y="66.9">R_Potentiometer</text>
<text x="33.1" y="75.8">GND</text>
<text x="92.8" y="77.1">GND</text>
<text x="155" y="77.1">GND</text>
<text x="218.5" y="77.1">GND</text>
<text x="268.8" y="77.1">GND</text>
<text x="36.1" y="86.7">INFRARED_DISTANCE1</text>
<text x="36.3" y="89.3">GP2Y0AXXYK0F</text>
<text x="63.8" y="86.2">ULTRASONIC_FRONT1</text>
<text x="69.9" y="88.8">HC-SR04</text>
<text x="36.6" y="95.6">GND</text>
<text x="36.6" y="93.1">Output</text>
<text x="77" y="92.8">VCC</text>
<text x="77.4" y="95.4">Trig</text>
<text x="84.5" y="91.6">VCC</text>
<text x="161.1" y="94.4">Arduino_UNO_R3</text>
<text x="167.5" y="92.1">A1</text>
<text x="185.2" y="93.6">GND</text>
<text x="233.1" y="95.9">U1</text>
<text x="21.9" y="100.7">GND</text>
<text x="36.6" y="98.2">VCC</text>
<text x="76.4" y="97.9">Echo</text>
<text x="76.8" y="100.5">GND</text>
<text x="84.4" y="101.7">GND</text>
<text x="181" y="97.4">+5V</text>
<text x="187.2" y="100.2">MICROSWITCH</text>
<text x="228.7" y="98.4">Motor_Driver</text>
<text x="22.4" y="107.1">R14</text>
<text x="55.8" y="103.2">VCC</text>
<text x="64.8" y="106.3">ULTRASONIC_SIDE1</text>
<text x="109.3" y="105.1">LED</text>
<text x="109.5" y="102.5">Red1</text>
<text x="122" y="105.1">LED</text>
<text x="122.3" y="102.5">Yellow1</text>
<text x="134.7" y="105.1">LED</text>
<text x="134.9" y="102.5">Green1</text>
<text x="172.6" y="104.3" transform="rotate(-90 172.6 104.3)">VIN</text>
<text x="177.7" y="104.5" transform="rotate(-90 177.7 104.5)">3V3</text>
<text x="180.2" y="104.5" transform="rotate(-90 180.2 104.5)">+5V</text>
<text x="192.1" y="102.5">SW1</text>
<text x="222" y="103.5">SCL</text>
<text x="222" y="106">SDA</text>
<text x="239.8" y="103.5">PWM_A</text>
<text x="244.2" y="106">5V</text>
<text x="252" y="103.5">PWM</text>
<text x="252" y="106">+</text>
<text x="265.7" y="106.9">SERVO_RIGHT</text>
<text x="265.9" y="104.3">MS1</text>
<text x="22.5" y="109.6">100</text>
<text x="36.3" y="112.6">+</text>
<text x="39.2" y="113.2" transform="rotate(-90 39.2 113.2)">V+</text>
<text x="41.2" y="109.6">Comparator1</text>
<text x="42.8" y="112.1">OP27G</text>
<text x="69.9" y="108.8">HC-SR04</text>
<text x="77" y="113.2">VCC</text>
<text x="84.5" y="111.9">VCC</text>
<text x="108.3" y="110.4">R16</text>
<text x="108.4" y="112.9">330</text>
<text x="121" y="110.4">R17</text>
<text x="121.1" y="112.9">330</text>
<text x="133.7" y="110.4">R18</text>
<text x="133.8" y="112.9">330</text>
<text x="164.8" y="109.1">D0/RX</text>
<text x="164.8" y="111.6">D1/TX</text>
<text x="176.9" y="109.1">~{RESET}</text>
<text x="222" y="108.6">PWM_A</text>
<text x="222" y="111.1">PWM_B</text>
<text x="239.8" y="113.7">PWM_B</text>
<text x="242.4" y="108.6">GND</text>
<text x="252" y="113.7">PWM</text>
<text x="22.4" y="115.7">R15</text>
<text x="22.4" y="118.2">47</text>
<text x="76.4" y="118.2">Echo</text>
<text x="77.4" y="115.7">Trig</text>
<text x="164.8" y="114.2">D2</text>
<text x="164.8" y="116.7">D3</text>
<text x="164.8" y="119.2">D4</text>
<text x="178.7" y="114.2">IOREF</text>
<text x="179.3" y="119.2">AREF</text>
<text x="203.3" y="118.7">BT1</text>
<text x="222" y="118.7">BATT+</text>
<text x="242.4" y="118.7">GND</text>
<text x="244.2" y="116.2">5V</text>
<text x="252" y="116.2">+</text>
<text x="265.6" y="117">SERVO_LEFT</text>
<text x="265.9" y="114.5">MS2</text>
<text x="76.8" y="120.8">GND</text>
<text x="84.4" y="122">GND</text>
<text x="103.4" y="123.3">GND</text>
<text x="116.1" y="123.1">GND</text>
<text x="128.8" y="122.8">GND</text>
<text x="164.8" y="121.8">D5</text>
<text x="164.8" y="124.3">D6</text>
<text x="181.9" y="124.3">A0</text>
<text x="203.6" y="121.3">Battery</text>
<text x="222" y="121.3">BATT-</text>
<text x="242.6" y="123.8">M1A</text>
<text x="260.6" y="125" transform="rotate(-90 260.6 125)">+</text>
<text x="17.6" y="127.9">GND</text>
<text x="36.6" y="127.9">GND</text>
<text x="76.6" y="130.2">VCC</text>
<text x="113.4" y="130.2">VCC</text>
<text x="164.8" y="126.9">D7</text>
<text x="164.8" y="129.4">D8</text>
<text x="164.8" y="131.9">D9</text>
<text x="181.9" y="126.9">A1</text>
<text x="181.9" y="129.4">A2</text>
<text x="181.9" y="131.9">A3</text>
<text x="242.6" y="126.4">M1B</text>
<text x="242.6" y="131.4">M2A</text>
<text x="265.9" y="130.2">M1</text>
<text x="17.4" y="133">VCC</text>
<text x="164.8" y="134.5">D10</text>
<text x="164.8" y="137">D11</text>
<text x="177.7" y="134.5">SDA/A4</text>
<text x="177.9" y="137">SCL/A5</text>
<text x="242.6" y="134">M2B</text>
<text x="260.6" y="134.9" transform="rotate(-90 260.6 134.9)">-</text>
<text x="265.5" y="132.7">MOTOR_LEFT</text>
<text x="22.2" y="142.9">NSL5112</text>
<text x="24.2" y="141.1">U3</text>
<text x="46.1" y="141.1">VCC</text>
<text x="64.9" y="142.9">330</text>
<text x="66" y="140.3">R1</text>
<text x="73.4" y="142.9">LEFT_ENC1</text>
<text x="90.1" y="140.3">R2</text>
<text x="90.3" y="142.9">1 M</text>
<text x="101.8" y="142.9">330</text>
<text x="102.8" y="140.3">R3</text>
<text x="109.7" y="142.9">RIGHT_ENC1</text>
<text x="126.9" y="140.3">R4</text>
<text x="127.2" y="142.9">1 M</text>
<text x="164.8" y="139.6">D12</text>
<text x="164.8" y="142.1">D13</text>
<text x="177.7" y="142.1">SDA/A4</text>
<text x="242.6" y="139.1">M3A</text>
<text x="242.6" y="141.6">M3B</text>
<text x="260.6" y="140.2" transform="rotate(-90 260.6 140.2)">+</text>
<text x="72.6" y="146.7">A</text>
<text x="83.1" y="146.7">C</text>
<text x="109.5" y="146.7">A</text>
<text x="119.9" y="146.7">C</text>
<text x="172.6" y="148.6" transform="rotate(-90 172.6 148.6)">GND</text>
<text x="175.1" y="148.6" transform="rotate(-90 175.1 148.6)">GND</text>
<text x="177.7" y="148.6" transform="rotate(-90 177.7 148.6)">GND</text>
<text x="177.9" y="144.6">SCL/A5</text>
<text x="242.6" y="146.7">M4A</text>
<text x="242.6" y="149.2">M4B</text>
<text x="265.6" y="147.9">MOTOR_RIGHT</text>
<text x="265.9" y="145.4">M2</text>
<text x="20.6" y="155.6">R_Variable</text>
<text x="22.6" y="153.5">R13</text>
<text x="29.7" y="152.8">LED</text>
<text x="30.8" y="150.3">D1</text>
<text x="37.3" y="152.8">LED</text>
<text x="38.4" y="150.3">D2</text>
<text x="45.7" y="152.8">LED</text>
<text x="46.8" y="150.3">D3</text>
<text x="53.8" y="152.8">LED</text>
<text x="55" y="150.3">D4</text>
<text x="72.6" y="151.8">K</text>
<text x="73.9" y="154.3">KTIR0611S</text>
<text x="83.1" y="151.8">E</text>
<text x="109.5" y="151.8">K</text>
<text x="110.7" y="154.3">KTIR0611S</text>
<text x="120" y="151.8">E</text>
<text x="260.6" y="150.1" transform="rotate(-90 260.6 150.1)">-</text>
<text x="17.3" y="161.4">GND</text>
<text x="46" y="160.9">GND</text>
<text x="72.7" y="159.4">GND</text>
<text x="109.5" y="159.4">GND</text>
<text x="172.5" y="157.3">GND</text>
</g>
<g font-size="1.8" fill="#0000c2">
<text x="263.1" y="22.3">Line Sensors</text>
<text x="42.7" y="83.6">IR Distance Sensor</text>
<text x="80.3" y="83.8">Ultrasonic Sensors</text>
<text x="136.9" y="83.8">LEDs</text>
<text x="191.8" y="83.6">Arduino</text>
<text x="263.7" y="83.6">Motor Shield</text>
<text x="126" y="130.3">Rotary Encoders</text>
<text x="33.3" y="134.4">LED-LDR Block Differentation</text>
<text x="215.9" y="197.1">IDP Circuit Schematics</text>
</g>
<g font-size="1.8" fill="#a90000">
<text x="54.9" y="38.1">3</text>
<text x="67.6" y="38.1">2</text>
<text x="115.8" y="38.1">3</text>
<text x="128.5" y="38.1">2</text>
<text x="176.8" y="38.1">3</text>
<text x="189.5" y="38.1">2</text>
<text x="242.8" y="38.1">3</text>
<text x="255.5" y="38.1">2</text>
<text x="54.9" y="43.2">4</text>
<text x="67.6" y="43.2">1</text>
<text x="115.8" y="43.2">4</text>
<text x="128.5" y="43.2">1</text>
<text x="176.8" y="43.2">4</text>
<text x="189.5" y="43.2">1</text>
<text x="242.8" y="43.2">4</text>
<text x="255.5" y="43.2">1</text>
<text x="270.5" y="58.5" transform="rotate(-90 270.5 58.5)">3</text>
<text x="34.8" y="61.1" transform="rotate(-90 34.8 61.1)">1</text>
<text x="37.7" y="63.5">2</text>
<text x="44.7" y="63.5">5</text>
<text x="94.5" y="62.3" transform="rotate(-90 94.5 62.3)">1</text>
<text x="97.4" y="64.8">2</text>
<text x="107" y="64.8">7</text>
<text x="156.7" y="62.3" transform="rotate(-90 156.7 62.3)">1</text>
<text x="159.7" y="64.8">2</text>
<text x="168.7" y="64.8">11</text>
<text x="220.2" y="62.3" transform="rotate(-90 220.2 62.3)">1</text>
<text x="223.2" y="64.8">2</text>
<text x="234" y="64.8">9</text>
<text x="34.8" y="67.4" transform="rotate(-90 34.8 67.4)">3</text>
<text x="44.7" y="68.6">4</text>
<text x="57.4" y="66">2</text>
<text x="94.5" y="68.7" transform="rotate(-90 94.5 68.7)">3</text>
<text x="107" y="69.8">6</text>
<text x="119.7" y="67.3">1</text>
<text x="156.7" y="68.7" transform="rotate(-90 156.7 68.7)">3</text>
<text x="168.7" y="69.8">10</text>
<text x="181.4" y="67.3">13</text>
<text x="220.2" y="68.7" transform="rotate(-90 220.2 68.7)">3</text>
<text x="234" y="69.8">8</text>
<text x="246.2" y="67.3">14</text>
<text x="270.5" y="70.4" transform="rotate(-90 270.5 70.4)">12</text>
<text x="171.7" y="100.1" transform="rotate(-90 171.7 100.1)">8</text>
<text x="176.8" y="100.1" transform="rotate(-90 176.8 100.1)">4</text>
<text x="179.3" y="100.1" transform="rotate(-90 179.3 100.1)">5</text>
<text x="250.2" y="102.6">1</text>
<text x="250.2" y="105.2">2</text>
<text x="250.2" y="107.7">3</text>
<text x="34.3" y="111.8">1</text>
<text x="38.4" y="109.3" transform="rotate(-90 38.4 109.3)">4</text>
<text x="162.1" y="108.2">15</text>
<text x="162.1" y="110.7">16</text>
<text x="162.1" y="113.3">17</text>
<text x="185.4" y="113.3">2</text>
<text x="185.4" y="108.2">3</text>
<text x="250.2" y="112.8">1</text>
<text x="34.3" y="116.8">2</text>
<text x="47" y="114.3">3</text>
<text x="162.1" y="115.8">18</text>
<text x="162.1" y="118.4">19</text>
<text x="184.9" y="118.4">30</text>
<text x="250.2" y="115.3">2</text>
<text x="250.2" y="117.9">3</text>
<text x="38.4" y="120.8" transform="rotate(-90 38.4 120.8)">5</text>
<text x="162.1" y="120.9">20</text>
<text x="162.1" y="123.4">21</text>
<text x="162.1" y="126">22</text>
<text x="184.9" y="126">10</text>
<text x="185.4" y="123.4">9</text>
<text x="262.4" y="124.9" transform="rotate(-90 262.4 124.9)">1</text>
<text x="162.1" y="128.5">23</text>
<text x="162.1" y="131.1">24</text>
<text x="184.9" y="128.5">11</text>
<text x="184.9" y="131.1">12</text>
<text x="162.1" y="133.6">25</text>
<text x="162.1" y="136.1">26</text>
<text x="184.9" y="133.6">13</text>
<text x="184.9" y="136.1">14</text>
<text x="262.4" y="135.1" transform="rotate(-90 262.4 135.1)">2</text>
<text x="19" y="139.2" transform="rotate(-90 19 139.2)">2</text>
<text x="162.1" y="138.7">27</text>
<text x="162.1" y="141.2">28</text>
<text x="184.9" y="141.2">31</text>
<text x="184.9" y="143.8">32</text>
<text x="262.4" y="140.2" transform="rotate(-90 262.4 140.2)">1</text>
<text x="19" y="144.3" transform="rotate(-90 19 144.3)">1</text>
<text x="70.4" y="145.8">2</text>
<text x="85.6" y="145.8">3</text>
<text x="107.2" y="145.8">2</text>
<text x="122.4" y="145.8">3</text>
<text x="70.4" y="150.9">1</text>
<text x="85.6" y="150.9">4</text>
<text x="107.2" y="150.9">1</text>
<text x="122.4" y="150.9">4</text>
<text x="171.7" y="151.3" transform="rotate(-90 171.7 151.3)">29</text>
<text x="174.2" y="150.9" transform="rotate(-90 174.2 150.9)">6</text>
<text x="176.8" y="150.9" transform="rotate(-90 176.8 150.9)">7</text>
<text x="262.4" y="150.3" transform="rotate(-90 262.4 150.3)">2</text>
</g>
</svg>
